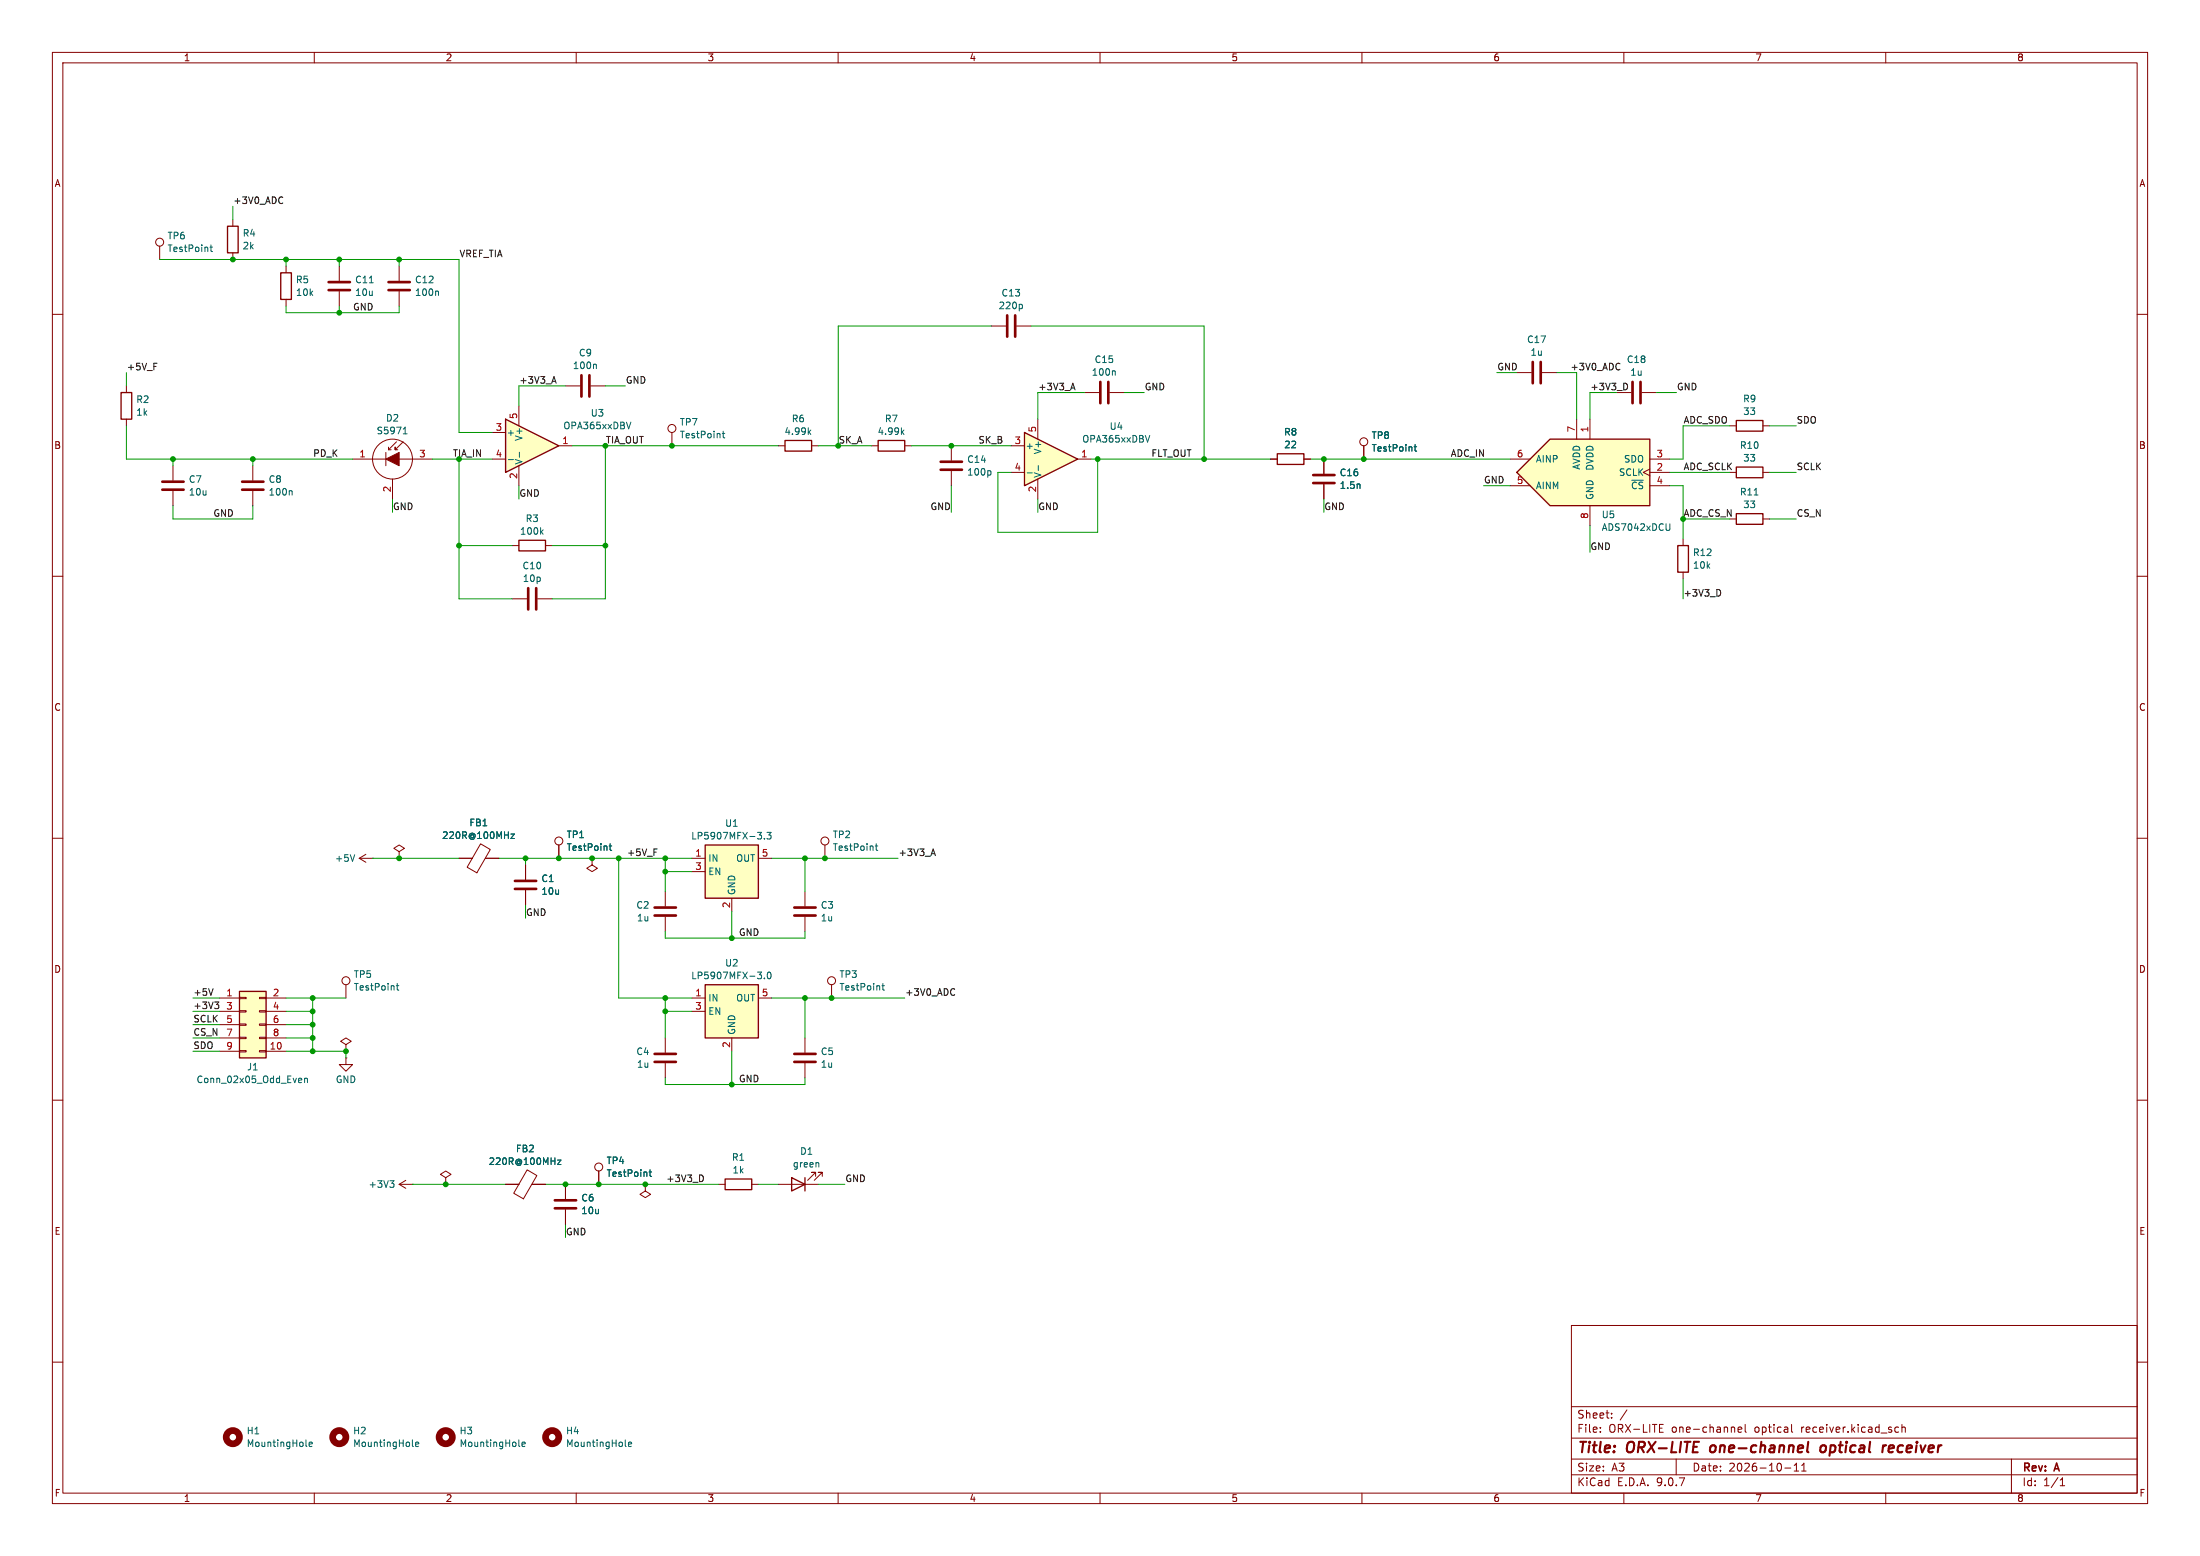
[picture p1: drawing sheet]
<svg xmlns="http://www.w3.org/2000/svg" width="420mm" height="297mm" viewBox="0 0 420 297" stroke-linecap="round" stroke-linejoin="round" font-family="sans-serif">
<g fill="none" stroke="#840000" stroke-width=".19">
<path d="M10 10h400v277h-400zM12 12h396v273h-396zM60 10v2M110 10v2M160 10v2M210 10v2M260 10v2M310 10v2M360 10v2M10 60h2M408 60h2M10 110h2"/>
<path d="M408 110h2M10 160h2M408 160h2M10 210h2M408 210h2M300 253h108v32h-108zM10 260h2M300 278.5h108M300 274.5h108M300 268.5h108M305.5 273.2v.2M305.5 272.5v.1"/>
<path d="M307.7 270.5v.2M307.7 269.8v.1M310.6 269.1l-1.3 1.9M316.8 272.6h.5M316.8 273.4h.7M316.8 271.9h.7M320 278.5v3M331.8 272.9l.7-.2-.1-.2-.4-.1-.2 .2 .1 .7h.5M333.2 271.9v1.3l.2 .2M342 271.9v1.3l.2 .2M342.5 279.7l.4-.4v1.5M343.9 279.7l.5-.4v1.5"/>
<path d="M361.9 273.3h.5M361.9 272.5h.5M363.1 272.5l.2-.1 .4 .1v.9M363.1 271.9v1.5M384 278.5v6.5M408 260h2M60 285v2M110 285v2M160 285v2M210 285v2M260 285v2M300 281.5h108"/>
<path d="M310 285v2M340.7 280.2h1.2M342.5 280.8h.9M343.9 280.8h.9M360 285v2M393.3 283.6h.9M393.3 282.5l.4-.4v1.5"/>
</g>
<path d="M326.6 276.1l-.2 .7 .4 .4M345.2 275.2l-.2 1.7 .2 .3M348.5 276.1a.57 .57 0 0 0-1 .2v.7a.57 .57 0 0 0 1-.2M359.5 275.9l-.2 1.3M360.1 275.9l-.4 .1-.2 .3M361.3 275.9l-.6 .1-.2 .9 .3 .3h.3M361.5 276.3l-.9 .2" fill="none" stroke="#840000" stroke-width=".4"/>
<path d="M45.7 189.2h5.1v12.7h-5.1z" fill="#ffffc2"/>
<path d="M99.1 103.1h5v2.1h-5zM45.7 189.2h5.1v12.7h-5.1z" fill="none" stroke="#840000" stroke-width=".25"/>
<g fill="none" stroke="#840000" stroke-width=".19">
<path d="M64.8 50.8v2.8M64.8 55.6v2.8M189.2 62.2h2.8M194.1 62.2h2.7M97.8 104.1h1.3M104.1 104.1h1.3M68.6 163.8l1.2 .8M68.6 163.8h2.5M69.8 163.1l-1.2 .7M71.1 163.8h.1M87.6 163.8h2.6M91.7 161.1l1.9 1.1-2.6 4.4-1.8-1.1z"/>
<path d="M92.7 163.8h2.5M106.7 161.3v2.5M113 163.8v1.3l1 .6-1 .7-1-.7 1-.6M113 163.8h.1M41.9 190.5h3.8M41.9 193h3.8M41.9 195.6h3.8M41.9 198.1h3.8M45.7 190.4h1.3v.2h-1.3zM45.7 192.9h1.3v.3h-1.3zM45.7 195.5h1.3v.2h-1.3zM45.7 198h1.3v.2h-1.3z"/>
<path d="M49.5 190.4h1.3v.2h-1.3zM49.5 192.9h1.3v.3h-1.3zM49.5 195.5h1.3v.2h-1.3zM49.5 198h1.3v.2h-1.3zM50.8 190.5h3.8M50.8 193h3.8M50.8 195.6h3.8M50.8 198.1h3.8M66 199.4l1.1-.6-1.1-.7-1 .7 1 .6v1.3M66 188v2.5M41.9 200.7h3.8M45.7 200.5h1.3v.3h-1.3z"/>
<path d="M49.5 200.5h1.3v.3h-1.3zM50.8 200.7h3.8M66 200.7h.1"/>
<circle cx="106.7" cy="160.5" r=".76"/>
<circle cx="66" cy="187.2" r=".76"/>
</g>
<g fill="none" stroke="#006464" stroke-width=".19">
<path d="M70.5 54h.7M194.9 58.1l.3 .2v.4l-.3 .2M103.3 101.5l.4 .5M103.7 101.1l-.5 .5M97.5 159.2h.7l-.7 .8h.7M67.7 163.1l-.4 1.3M116.3 161.5h.5M116.5 161v1.1l.3 .2M75.7 188.1h.4M75.8 187.7v1.1l.3 .2M57.2 205.8l.3 .1 .1 .2-.6 .1M57.5 206.6l-.3 .1"/>
<path d="M58.1 205.9l.2-.1 .3 .1 .1 .8M58.1 205.8v.9"/>
</g>
<path d="M62.7 53.8h4.1M62.7 55.4h4.1M192.3 60.2v4.1M193.8 60.2v4.1" fill="none" stroke="#840000" stroke-width=".51"/>
<path d="M134.6 161.3h10.2v10.2h-10.2z" fill="#ffffc2"/>
<path d="M149.9 84.1h5v2h-5zM134.6 161.3h10.2v10.2h-10.2z" fill="none" stroke="#840000" stroke-width=".25"/>
<g fill="none" stroke="#840000" stroke-width=".19">
<path d="M76.2 50.8v2.8M76.2 55.6v2.8M107.9 73.7h2.8M112.8 73.7h2.8M128.3 82.6v2.5M148.6 85.1h1.3M154.9 85.1h1.3M181.6 85.1v2.8M181.6 89.9v2.8M97.8 114.3h2.8M102.6 114.3h2.8M132.1 163.8h2.5"/>
<path d="M132.1 166.4h2.5M139.7 171.5v2.5M144.8 163.8h2.5M157.5 161.3v2.5M66 201.9v1.3h1.3l-1.3 1.3-1.2-1.3h1.2M66 201.9h.1"/>
<circle cx="128.3" cy="81.8" r=".76"/>
<circle cx="157.5" cy="160.5" r=".76"/>
</g>
<g fill="none" stroke="#006464" stroke-width=".19">
<path d="M83.5 55.6l.2 .1v.7M113.7 69.5l.1 .2v.7M137.9 82.7h.5M138.1 82.3v1.1l.3 .2M154.4 82.4l.4 .5M154.8 82.1l-.5 .5M188.9 89.8l.3 .3v.3l-.3 .3M144.6 158.9h.8l-.4 .5M145.3 159.4l.1 .2-.1 .5M146.4 158.9h.8l-.4 .5 .3 .1v.5l-.1 .1-.6-.1M145.9 160v.1M167.1 161.5h.5"/>
<path d="M167.3 161v1.1l.3 .2M119.4 275.9l.2 .2M120 275.7l.6-.1-.1-.3h-.3l-.2 .1v.7h.5"/>
</g>
<path d="M74.2 53.8h4M74.2 55.4h4M111 71.6v4.1M112.5 71.6v4.1M179.6 89.7h4M179.6 88.1h4M100.8 112.3v4M102.4 112.3v4" fill="none" stroke="#840000" stroke-width=".51"/>
<circle cx="105.4" cy="274.3" r="1.27" fill="none" stroke="#840000" stroke-width="1.3"/>
<path d="M96.5 80l10.2 5.1-10.2 5.1z" fill="#ffffc2"/>
<path d="M43.4 43.2h2.1v5.1h-2.1zM96.5 80l10.2 5.1-10.2 5.1zM243.8 86.6h5.1v2h-5.1z" fill="none" stroke="#840000" stroke-width=".25"/>
<g fill="none" stroke="#840000" stroke-width=".19">
<path d="M30.5 47v2.5M44.4 41.9v1.3M44.4 48.3v1.2M99.1 77.5v3.8M207 74.9h2.8M211.8 74.9h2.8M94 82.6h2.5M94 87.6h2.5M99.1 88.9v3.8M106.7 85.1h2.5M242.6 87.6h1.2M248.9 87.6h1.3"/>
<path d="M252.7 87.6v2.8M252.7 92.5v2.8M107.9 226.1v2.8M107.9 230.9v2.8M123.2 226.1v1.2l-1 .7 1 .6 1-.6-1-.7M123.2 226.1h.1"/>
<circle cx="30.5" cy="46.2" r=".76"/>
</g>
<path d="M40.1 47.2h.5M40.3 46.7v1.1l.3 .2M212.7 70.8l.2 .2v.6M97 87.7h1M99.2 86.3v1M120.4 80.6l-.4 1.2M259.6 92.4v.8" fill="none" stroke="#006464" stroke-width=".19"/>
<path d="M210.1 72.9v4.1M211.6 72.9v4.1M250.7 90.7h4.1M250.7 92.2h4.1M105.9 229.1h4.1M105.9 230.6h4.1" fill="none" stroke="#840000" stroke-width=".51"/>
<path d="M289.6 90.2l6.3-6.4h19.1v12.7h-19.1z" fill="#ffffc2"/>
<path d="M289.6 90.2l6.3-6.4h19.1v12.7h-19.1zM151.1 224.8l2.6 1.3-2.6 1.2zM153.7 224.8v2.5" fill="none" stroke="#840000" stroke-width=".25"/>
<g fill="none" stroke="#840000" stroke-width=".19">
<path d="M67.3 87.6h6.4M73.7 86.4v2.5M74.2 85.9h.5M74.9 91.4v3.9M75.7 84.3l-1.5 1.6v-.6M76.2 87.6h6.3M77 84.3l-1.6 1.6v-.6v.6h.5M288.3 87.6h3.8M288.3 92.7h3.8M301 80v3.8M303.5 80v3.8M303.5 96.5v3.8"/>
<path d="M315 89.5l-1.3 .7 1.3 .6M315 87.6h3.8M315 92.7h3.8M315 90.2h3.8M100.3 165.1v2.8M100.3 169.9v2.8M114.3 223.5v2.6M148.6 226.1h7.6M155.7 224.5v-.7h-.8h.8l-1.5 1.5M157 224.5v-.7h-.8h.8l-1.6 1.5"/>
<circle cx="74.9" cy="87.6" r="3.8"/>
<circle cx="114.3" cy="222.8" r=".76"/>
</g>
<path d="M77 82.8h.7M77.1 81.8l.2-.3v1.3M318.8 100v1l-.1 .2h-.4M123.9 223.7h.5M124.1 223.3v1.1l.3 .1M156.3 222v.8" fill="none" stroke="#006464" stroke-width=".19"/>
<path d="M73.7 87.6l2.5-1.2v2.5z" fill="#840000" stroke="#840000" stroke-width=".19"/>
<path d="M98.3 168.1h4.1M98.3 169.7h4.1" fill="none" stroke="#840000" stroke-width=".51"/>
<path d="M195.6 82.6l10.1 5-10.1 5.1z" fill="#ffffc2"/>
<path d="M53.6 52.1h2v5.1h-2zM167.6 84.1h5.1v2h-5.1zM195.6 82.6l10.1 5-10.1 5.1zM331.5 98h5v2.1h-5zM320.3 104.1h2v5.1h-2z" fill="none" stroke="#840000" stroke-width=".25"/>
<g fill="none" stroke="#840000" stroke-width=".19">
<path d="M54.6 50.8v1.3M54.6 57.2v1.2M33 88.9v2.8M33 93.7v2.8M48.3 88.9v2.8M48.3 93.7v2.8M166.4 85.1h1.2M172.7 85.1h1.3M193 85.1h2.6M193 90.2h2.6M198.1 80v3.8M198.1 91.4v3.9"/>
<path d="M205.7 87.6h2.6M330.2 99.1h1.3M336.5 99.1h1.3M321.3 102.9v1.2M321.3 109.2v1.3M127 198.1v2.8M153.7 198.1v2.8M127 202.9v2.8M153.7 202.9v2.8M96.5 226.1h2.6M100.6 223.3l1.9 1.1-2.6 4.4-1.8-1zM101.5 226.1h2.6"/>
</g>
<g fill="none" stroke="#006464" stroke-width=".19">
<path d="M55.6 93.7l.2 .1v.7M172.2 82.4l.4 .5M172.6 82.1l-.5 .5M196.1 90.3h1M198.2 88.9v.9M219.5 83.1l-.4 1.3M334.9 94.5h.7M106.4 221.4h.7l-.7 .9h.7M58.4 275.9l.2 .2M59 275.7l.6-.1v-.3h-.4l-.2 .1 .1 .7h.5M78.7 275.9l.2 .2M79.3 275.7l.6-.1v-.3h-.4l-.2 .1 .1 .7h.5"/>
<path d="M99 275.9l.2 .2M99.7 275.7l.6-.1-.1-.3h-.4l-.1 .1v.7h.5"/>
</g>
<g fill="none" stroke="#840000" stroke-width="1.3">
<circle cx="44.4" cy="274.3" r="1.27"/>
<circle cx="64.8" cy="274.3" r="1.27"/>
<circle cx="85.1" cy="274.3" r="1.27"/>
</g>
<path d="M31 91.9h4.1M31 93.5h4.1M46.2 91.9h4.1M46.2 93.5h4.1M125 201.2h4M125 202.7h4M151.6 201.2h4.1M151.6 202.7h4.1" fill="none" stroke="#840000" stroke-width=".51"/>
<path d="M134.6 188h10.2v10.1h-10.2z" fill="#ffffc2"/>
<path d="M23.1 74.9h2v5.1h-2zM331.5 89.2h5v2h-5zM331.5 80.3h5v2h-5zM134.6 188h10.2v10.1h-10.2zM138.4 225h5.1v2.1h-5.1z" fill="none" stroke="#840000" stroke-width=".25"/>
<g fill="none" stroke="#840000" stroke-width=".19">
<path d="M24.1 73.7v1.2M289.6 71.1h2.8M294.4 71.1h2.8M308.6 74.9h2.8M313.4 74.9h2.8M24.1 80v1.3M242.6 87.6h1.2M248.9 87.6h1.3M252.7 87.6v2.8M252.7 92.5v2.8M260.3 85.1v2.5M330.2 90.2h1.3"/>
<path d="M330.2 81.3h1.3M336.5 90.2h1.3M336.5 81.3h1.3M76.2 162.6l1-.7-1-.6-1 .6 1 .7v1.2M76.2 163.8h.1M87.6 163.8h2.6M92.7 163.8h2.5M100.3 165.1v2.8M100.3 169.9v2.8M106.7 161.3v2.5M113 163.8h.1M127 170.2v2.8"/>
<path d="M127 175v2.8M153.7 170.2v2.8M153.7 175v2.8M132.1 190.5h2.5M132.1 193h2.5M139.7 198.1v2.6M144.8 190.5h2.5M158.7 188v2.5M76.2 226.1h2.5M76.2 226.1l1.3 .7M77.5 225.3l-1.3 .8M78.7 226.1h.1"/>
<path d="M85.1 224.8l1-.6-1-.7-1 .7 1 .6v1.3M85.1 226.1h.1M96.5 226.1h2.6M101.6 226.1h2.5M107.9 226.1v2.8M107.9 230.9v2.8M114.3 223.5v2.6M123.2 226.1h.1M137.2 226.1h1.2M143.5 226.1h1.3"/>
<circle cx="260.4" cy="84.3" r=".76"/>
<circle cx="158.7" cy="187.2" r=".76"/>
</g>
<g fill="none" stroke="#006464" stroke-width=".19">
<path d="M259.6 92.4v.8M270 85.3h.4M270.1 84.8v1.1l.3 .2M97.5 159.2h.7l-.7 .8h.7M116.3 161.5h.5M116.5 161v1.1l.3 .2M144.6 185.5h.8l-.4 .5M145.3 186.1l.1 .2-.1 .5M145.9 186.7v.1M146.7 185.6l.1-.1a.68 .68 0 0 1 .4 .7 .68 .68 0 0 1-.4 .6 .84 .84 0 0 1-.1-1.2zM168.4 188.1h.4M168.5 187.7v1.1l.3 .2"/>
<path d="M74.4 225.4h.8l-.4 .5M75 225.9l.2 .2v.3l-.2 .2M106.4 221.4h.7l-.7 .9h.7M123.9 223.7h.5M124.1 223.3v1.1l.3 .1"/>
</g>
<path d="M292.6 69.1v4.1M294.1 69.1v4.1M311.7 72.9v4.1M313.2 72.9v4.1M125 173.2h4M125 174.8h4M151.6 173.2h4.1M151.6 174.8h4.1" fill="none" stroke="#840000" stroke-width=".51"/>
<g fill="none" stroke="#0f0f0f" stroke-width=".19">
<path d="M53.7 37.6l.3 .1M54 38.7l-.3 .2M29.4 69.3h.6M105.4 72.8h.7M105.8 71.9l.4 1.2M204.5 74.1h.6M204.8 73.1l.4 1.3M309 69.3l.3 .2M309.3 70.5l-.3 .1M310.5 73.2l.2 .5-.2 .7M328.2 112.6l.3 .5-.3 .6M124.8 162h.6"/>
<path d="M177.8 163h.6M178.1 162l.5 1.3M40.7 188.7l-.4 1.3M41 191.3h.8l-.5 .4M41.5 191.7l.3 .3v.3l-.3 .2M182 188.7l.3 .1M182.3 189.9l-.3 .1M134 224.3l.3 .5-.3 .7"/>
</g>
<g fill="none" stroke="#009600" stroke-width=".19">
<path d="M44.4 39.4v2.5M30.5 49.5h57.1v33.1h6.4M54.6 58.4v1.3h21.6v-1.3M54.6 49.5v1.3M64.8 49.5v1.3M64.8 58.4v1.3M76.2 49.5v1.3M24.1 71.1v2.6M107.9 73.7h-8.8v3.8M115.6 73.7h3.8M189.2 62.2h-29.2v22.9M196.8 62.2h33.1v25.4"/>
<path d="M207 74.9h-8.9v5.1M214.6 74.9h3.8M285.7 71.1h3.9M297.2 71.1h3.8v8.9M308.6 74.9h-5.1v5.1M316.2 74.9h3.8M24.1 81.3v6.3h43.2M33 96.5v2.6h15.3v-2.6M33 87.6v1.3M48.3 87.6v1.3M74.9 95.3v2.5M82.5 87.6h11.5"/>
<path d="M87.6 87.6v26.7h10.2M99.1 92.7v2.6M109.2 85.1h39.4M115.6 85.1v29.2h-10.2M156.2 85.1h10.2M174 85.1h19M181.6 92.7v5.1M198.1 95.3v2.5M208.3 87.6h34.3M209.5 87.6v14h-19v-11.4h2.5M250.2 87.6h38.1M252.7 95.3v2.5"/>
<path d="M283.2 92.7h5.1M318.8 90.2h11.4M318.8 92.7h2.5v10.2M321.3 99.1h8.9M330.2 81.3h-8.9v6.3h-2.5M337.8 90.2h5.1M337.8 81.3h5.1M337.8 99.1h5.1M87.6 104.1h10.2M105.4 104.1h10.2M303.5 100.3v5.1M321.3 110.5v3.8"/>
<path d="M71.1 163.8h16.5M95.2 163.8h36.9M100.3 163.8v1.3M100.3 172.7v2.6M118.1 163.8v26.7h14M127 177.8v1.3h26.7v-1.3M127 166.4h5.1M127 163.8v6.4M139.7 174v5.1M147.3 163.8h24.1M153.7 163.8v6.4M36.8 190.5h5.1"/>
<path d="M36.8 198.1h5.1M36.8 193h5.1M36.8 195.6h5.1M54.6 190.5h11.4M54.6 198.1h5.1M54.6 193h5.1M54.6 195.6h5.1M59.7 190.5v10.2M127 190.5v7.6M127 193h5.1M147.3 190.5h25.4M153.7 190.5v7.6"/>
<path d="M36.8 200.7h5.1M54.6 200.7h11.4v1.2M127 205.7v1.3h26.7v-1.3M139.7 200.7v6.3M78.7 226.1h17.8M104.1 226.1h33.1M107.9 233.7v2.5M144.8 226.1h3.8M156.2 226.1h5.1"/>
</g>
<g fill="#009600" stroke="#009600" stroke-width=".19">
<circle cx="106.7" cy="163.8" r=".46"/>
<circle cx="113" cy="163.8" r=".46"/>
<circle cx="118.1" cy="163.8" r=".46"/>
<circle cx="153.7" cy="163.8" r=".46"/>
<circle cx="157.5" cy="163.8" r=".46"/>
<circle cx="139.7" cy="179.1" r=".46"/>
<circle cx="44.4" cy="49.5" r=".46"/>
<circle cx="54.6" cy="49.5" r=".46"/>
<circle cx="64.8" cy="59.7" r=".46"/>
<circle cx="33" cy="87.6" r=".46"/>
<circle cx="64.8" cy="49.5" r=".46"/>
<circle cx="48.3" cy="87.6" r=".46"/>
<circle cx="59.7" cy="193" r=".46"/>
<circle cx="59.7" cy="190.5" r=".46"/>
<circle cx="66" cy="200.7" r=".46"/>
<circle cx="59.7" cy="198.1" r=".46"/>
<circle cx="59.7" cy="200.7" r=".46"/>
<circle cx="59.7" cy="195.6" r=".46"/>
<circle cx="85.1" cy="226.1" r=".46"/>
<circle cx="76.2" cy="163.8" r=".46"/>
<circle cx="252.7" cy="87.6" r=".46"/>
<circle cx="209.5" cy="87.6" r=".46"/>
<circle cx="229.9" cy="87.6" r=".46"/>
<circle cx="181.6" cy="85.1" r=".46"/>
<circle cx="260.3" cy="87.6" r=".46"/>
<circle cx="87.6" cy="104.1" r=".46"/>
<circle cx="115.6" cy="104.1" r=".46"/>
<circle cx="76.2" cy="49.5" r=".46"/>
<circle cx="128.3" cy="85.1" r=".46"/>
<circle cx="114.3" cy="226.1" r=".46"/>
<circle cx="123.2" cy="226.1" r=".46"/>
<circle cx="100.3" cy="163.8" r=".46"/>
<circle cx="107.9" cy="226.1" r=".46"/>
<circle cx="153.7" cy="190.5" r=".46"/>
<circle cx="139.7" cy="207" r=".46"/>
<circle cx="127" cy="193" r=".46"/>
<circle cx="127" cy="190.5" r=".46"/>
<circle cx="127" cy="163.8" r=".46"/>
<circle cx="127" cy="166.4" r=".46"/>
<circle cx="158.7" cy="190.5" r=".46"/>
</g>
<g font-size="2.8" fill="#840000">
<text x="301" y="277.9">Title:</text>
<text x="310.6" y="277.9">ORX-LITE</text>
<text x="327.4" y="277.9">one-channel</text>
<text x="349.2" y="277.9">optical</text>
<text x="361.8" y="277.9">receiver</text>
</g>
<g font-size="2.1" fill="#840000">
<text x="301" y="273.7">File:</text>
<text x="301" y="271">Sheet:</text>
<text x="307.1" y="273.7">ORX-LITE</text>
<text x="319.2" y="273.7">one-channel</text>
<text x="335.1" y="273.7">optical</text>
<text x="344.1" y="273.7">receiver.kicad_sch</text>
<text x="301" y="281.1">Size:</text>
<text x="307.6" y="281.1">A3</text>
<text x="323" y="281.1">Date:</text>
<text x="330" y="281.1">2026-10-11</text>
<text x="386" y="281.3">Rev:</text>
<text x="392.4" y="281.3">A</text>
<text x="301" y="283.9">KiCad</text>
<text x="308.7" y="283.9">E.D.A.</text>
<text x="316.3" y="283.9">9.0.7</text>
<text x="386" y="283.9">Id:</text>
<text x="390.1" y="283.9">1/1</text>
</g>
<g font-size="1.8" fill="#840000">
<text x="35" y="11.9">1</text>
<text x="85" y="11.9">2</text>
<text x="135" y="11.9">3</text>
<text x="185" y="11.9">4</text>
<text x="235" y="11.9">5</text>
<text x="285" y="11.9">6</text>
<text x="335" y="11.9">7</text>
<text x="385" y="11.9">8</text>
<text x="10.3" y="35.9">A</text>
<text x="408.3" y="35.9">A</text>
<text x="10.3" y="85.9">B</text>
<text x="408.2" y="85.9">B</text>
<text x="10.3" y="135.9">C</text>
<text x="408.2" y="135.9">C</text>
<text x="10.3" y="185.9">D</text>
<text x="408.2" y="185.9">D</text>
<text x="10.3" y="235.9">E</text>
<text x="408.3" y="235.9">E</text>
<text x="10.3" y="285.9">F</text>
<text x="35" y="286.9">1</text>
<text x="85" y="286.9">2</text>
<text x="135" y="286.9">3</text>
<text x="185" y="286.9">4</text>
<text x="235" y="286.9">5</text>
<text x="285" y="286.9">6</text>
<text x="335" y="286.9">7</text>
<text x="385" y="286.9">8</text>
<text x="408.3" y="285.9">F</text>
</g>
<g font-size="1.8" fill="#0f0f0f">
<text x="44.4" y="39">+3V0_ADC</text>
<text x="87.6" y="49.2">VREF_TIA</text>
<text x="67.3" y="59.3">GND</text>
<text x="24.1" y="70.8">+5V_F</text>
<text x="285.8" y="70.8">GND</text>
<text x="299.7" y="70.8">+3V0_ADC</text>
<text x="99.1" y="73.3">+3V3_A</text>
<text x="119.4" y="73.3">GND</text>
<text x="198.1" y="74.6">+3V3_A</text>
<text x="218.4" y="74.6">GND</text>
<text x="303.5" y="74.6">+3V3_D</text>
<text x="320" y="74.6">GND</text>
<text x="321.3" y="80.9">ADC_SDO</text>
<text x="342.9" y="80.9">SDO</text>
<text x="59.7" y="87.3">PD_K</text>
<text x="186.7" y="84.7">SK_B</text>
<text x="219.7" y="87.3">FLT_OUT</text>
<text x="276.9" y="87.3">ADC_IN</text>
<text x="321.3" y="89.8">ADC_SCLK</text>
<text x="342.9" y="89.8">SCLK</text>
<text x="99.1" y="94.9">GND</text>
<text x="283.2" y="92.4">GND</text>
<text x="40.6" y="98.7">GND</text>
<text x="74.9" y="97.4">GND</text>
<text x="177.5" y="97.4">GND</text>
<text x="198.1" y="97.4">GND</text>
<text x="252.7" y="97.4">GND</text>
<text x="342.9" y="98.7">CS_N</text>
<text x="303.5" y="105.1">GND</text>
<text x="321.3" y="114">+3V3_D</text>
<text x="119.6" y="163.5">+5V_F</text>
<text x="171.4" y="163.5">+3V3_A</text>
<text x="100.3" y="174.9">GND</text>
<text x="141" y="178.7">GND</text>
<text x="36.8" y="190.2">+5V</text>
<text x="172.7" y="190.2">+3V0_ADC</text>
<text x="36.8" y="192.7">+3V3</text>
<text x="36.8" y="197.8">CS_N</text>
<text x="36.8" y="195.2">SCLK</text>
<text x="36.8" y="200.3">SDO</text>
<text x="141" y="206.7">GND</text>
<text x="127.1" y="225.7">+3V3_D</text>
<text x="161.3" y="225.7">GND</text>
<text x="107.9" y="235.9">GND</text>
</g>
<g font-size="1.8" fill="#006464">
<text x="31.9" y="45.9">TP6</text>
<text x="46.2" y="45.4">R4</text>
<text x="46.2" y="47.8">2k</text>
<text x="31.9" y="48.3">TestPoint</text>
<text x="56.4" y="54.3">R5</text>
<text x="56.4" y="56.7">10k</text>
<text x="67.7" y="54.3">C11</text>
<text x="67.7" y="56.7">10u</text>
<text x="79.1" y="56.7">100n</text>
<text x="79.1" y="54.3">C12</text>
<text x="190.5" y="59.2">220p</text>
<text x="191.1" y="56.8">C13</text>
<text x="291.4" y="65.7">C17</text>
<text x="109.3" y="70.6">100n</text>
<text x="110.4" y="68.2">C9</text>
<text x="208.3" y="71.9">100n</text>
<text x="208.9" y="69.5">C15</text>
<text x="292.1" y="68.1">1u</text>
<text x="310.5" y="69.5">C18</text>
<text x="311.1" y="71.9">1u</text>
<text x="25.9" y="77.1">R2</text>
<text x="332.7" y="77">R9</text>
<text x="25.9" y="79.5">1k</text>
<text x="71.8" y="83.1">S5971</text>
<text x="73.6" y="80.7">D2</text>
<text x="96.6" y="83.4">+</text>
<text x="107.5" y="82.1">OPA365xxDBV</text>
<text x="112.7" y="79.7">U3</text>
<text x="129.7" y="81.4">TP7</text>
<text x="129.7" y="83.9">TestPoint</text>
<text x="149.7" y="83.2">4.99k</text>
<text x="151.1" y="80.8">R6</text>
<text x="167.4" y="83.2">4.99k</text>
<text x="168.8" y="80.8">R7</text>
<text x="211.7" y="82.2">U4</text>
<text x="245" y="83.3">R8</text>
<text x="261.8" y="84">TP8</text>
<text x="332.7" y="79.4">33</text>
<text x="99.9" y="88.8" transform="rotate(-90 99.9 88.8)">V-</text>
<text x="99.9" y="84.3" transform="rotate(-90 99.9 84.3)">V+</text>
<text x="184.5" y="88.6">C14</text>
<text x="195.7" y="86">+</text>
<text x="199" y="86.8" transform="rotate(-90 199 86.8)">V+</text>
<text x="206.5" y="84.7">OPA365xxDBV</text>
<text x="245.1" y="85.8">22</text>
<text x="261.8" y="86.4">TestPoint</text>
<text x="293.1" y="88.5">AINP</text>
<text x="301.9" y="89.8" transform="rotate(-90 301.9 89.8)">AVDD</text>
<text x="304.4" y="89.9" transform="rotate(-90 304.4 89.9)">DVDD</text>
<text x="309.9" y="88.5">SDO</text>
<text x="332.1" y="85.9">R10</text>
<text x="332.7" y="88.3">33</text>
<text x="36" y="92.4">C7</text>
<text x="36" y="94.8">10u</text>
<text x="51.2" y="92.4">C8</text>
<text x="51.2" y="94.8">100n</text>
<text x="184.5" y="91">100p</text>
<text x="199" y="91.3" transform="rotate(-90 199 91.3)">V-</text>
<text x="255.7" y="91.1">C16</text>
<text x="255.7" y="93.5">1.5n</text>
<text x="293.1" y="93.6">AINM</text>
<text x="304.4" y="95.5" transform="rotate(-90 304.4 95.5)">GND</text>
<text x="309" y="91">SCLK</text>
<text x="311.3" y="93.6">~{CS}</text>
<text x="332.1" y="94.8">R11</text>
<text x="100.3" y="99.8">R3</text>
<text x="305.7" y="101.5">ADS7042xDCU</text>
<text x="305.7" y="99.1">U5</text>
<text x="332.7" y="97.2">33</text>
<text x="99.2" y="102.3">100k</text>
<text x="323.1" y="106.3">R12</text>
<text x="99.7" y="108.9">C10</text>
<text x="99.7" y="111.3">10p</text>
<text x="323.1" y="108.8">10k</text>
<text x="84.3" y="160.3">220R@100MHz</text>
<text x="89.5" y="157.9">FB1</text>
<text x="108.1" y="160.2">TP1</text>
<text x="131.9" y="160.4">LP5907MFX-3.3</text>
<text x="138.3" y="158">U1</text>
<text x="158.9" y="160.2">TP2</text>
<text x="63.9" y="164.7">+5V</text>
<text x="108.1" y="162.6">TestPoint</text>
<text x="135.1" y="164.7">IN</text>
<text x="135.1" y="167.2">EN</text>
<text x="140.4" y="164.7">OUT</text>
<text x="158.9" y="162.6">TestPoint</text>
<text x="103.3" y="168.6">C1</text>
<text x="103.3" y="171">10u</text>
<text x="121.4" y="173.6">C2</text>
<text x="140.6" y="170.9" transform="rotate(-90 140.6 170.9)">GND</text>
<text x="156.6" y="173.6">C3</text>
<text x="121.5" y="176.1">1u</text>
<text x="156.6" y="176.1">1u</text>
<text x="138.3" y="184.7">U2</text>
<text x="67.4" y="186.8">TP5</text>
<text x="67.4" y="189.3">TestPoint</text>
<text x="131.9" y="187.1">LP5907MFX-3.0</text>
<text x="135.1" y="191.4">IN</text>
<text x="140.4" y="191.4">OUT</text>
<text x="160.2" y="186.8">TP3</text>
<text x="160.2" y="189.3">TestPoint</text>
<text x="135.1" y="193.9">EN</text>
<text x="140.6" y="197.6" transform="rotate(-90 140.6 197.6)">GND</text>
<text x="121.4" y="201.6">C4</text>
<text x="156.6" y="201.6">C5</text>
<text x="37.4" y="206.9">Conn_02x05_Odd_Even</text>
<text x="47.1" y="204.5">J1</text>
<text x="64" y="206.9">GND</text>
<text x="121.5" y="204">1u</text>
<text x="156.6" y="204">1u</text>
<text x="98.4" y="220.1">FB2</text>
<text x="139.6" y="221.8">R1</text>
<text x="152.6" y="220.6">D1</text>
<text x="70.3" y="226.9">+3V3</text>
<text x="93.2" y="222.6">220R@100MHz</text>
<text x="115.7" y="222.4">TP4</text>
<text x="115.7" y="224.8">TestPoint</text>
<text x="139.7" y="224.2">1k</text>
<text x="151.3" y="223">green</text>
<text x="110.9" y="229.5">C6</text>
<text x="110.9" y="231.9">10u</text>
<text x="47" y="274">H1</text>
<text x="67.3" y="274">H2</text>
<text x="87.6" y="274">H3</text>
<text x="108" y="274">H4</text>
<text x="47" y="276.4">MountingHole</text>
<text x="67.3" y="276.4">MountingHole</text>
<text x="87.6" y="276.4">MountingHole</text>
<text x="108" y="276.4">MountingHole</text>
</g>
<g font-size="1.8" fill="#a90000">
<text x="94.5" y="82.3">3</text>
<text x="98.8" y="80.1" transform="rotate(-90 98.8 80.1)">5</text>
<text x="197.9" y="82.6" transform="rotate(-90 197.9 82.6)">5</text>
<text x="300.7" y="82.6" transform="rotate(-90 300.7 82.6)">7</text>
<text x="303.3" y="82.6" transform="rotate(-90 303.3 82.6)">1</text>
<text x="68.5" y="87.4">1</text>
<text x="79.9" y="87.4">3</text>
<text x="94.5" y="87.4">4</text>
<text x="107.2" y="84.8">1</text>
<text x="193.6" y="84.8">3</text>
<text x="193.6" y="89.9">4</text>
<text x="206.3" y="87.4">1</text>
<text x="289.5" y="87.4">6</text>
<text x="316.2" y="87.4">3</text>
<text x="316.2" y="89.9">2</text>
<text x="74.7" y="94.1" transform="rotate(-90 74.7 94.1)">2</text>
<text x="98.8" y="91.5" transform="rotate(-90 98.8 91.5)">2</text>
<text x="197.9" y="94.1" transform="rotate(-90 197.9 94.1)">2</text>
<text x="289.5" y="92.5">5</text>
<text x="316.2" y="92.5">4</text>
<text x="303.3" y="99.1" transform="rotate(-90 303.3 99.1)">8</text>
<text x="132.6" y="163.6">1</text>
<text x="132.6" y="166.1">3</text>
<text x="145.3" y="163.6">5</text>
<text x="139.4" y="173.4" transform="rotate(-90 139.4 173.4)">2</text>
<text x="43.1" y="190.2">1</text>
<text x="52" y="190.2">2</text>
<text x="132.6" y="190.2">1</text>
<text x="145.3" y="190.2">5</text>
<text x="43.1" y="192.8">3</text>
<text x="43.1" y="195.3">5</text>
<text x="43.1" y="197.9">7</text>
<text x="52" y="192.8">4</text>
<text x="52" y="195.3">6</text>
<text x="52" y="197.9">8</text>
<text x="132.6" y="192.8">3</text>
<text x="43.1" y="200.4">9</text>
<text x="51.4" y="200.4">10</text>
<text x="139.4" y="200.1" transform="rotate(-90 139.4 200.1)">2</text>
</g>
<g font-size="1.8" fill="#009600">
<text x="86.4" y="87.3">TIA_IN</text>
<text x="115.6" y="84.7">TIA_OUT</text>
<text x="160" y="84.7">SK_A</text>
<text x="321.3" y="98.7">ADC_CS_N</text>
</g>
</svg>
